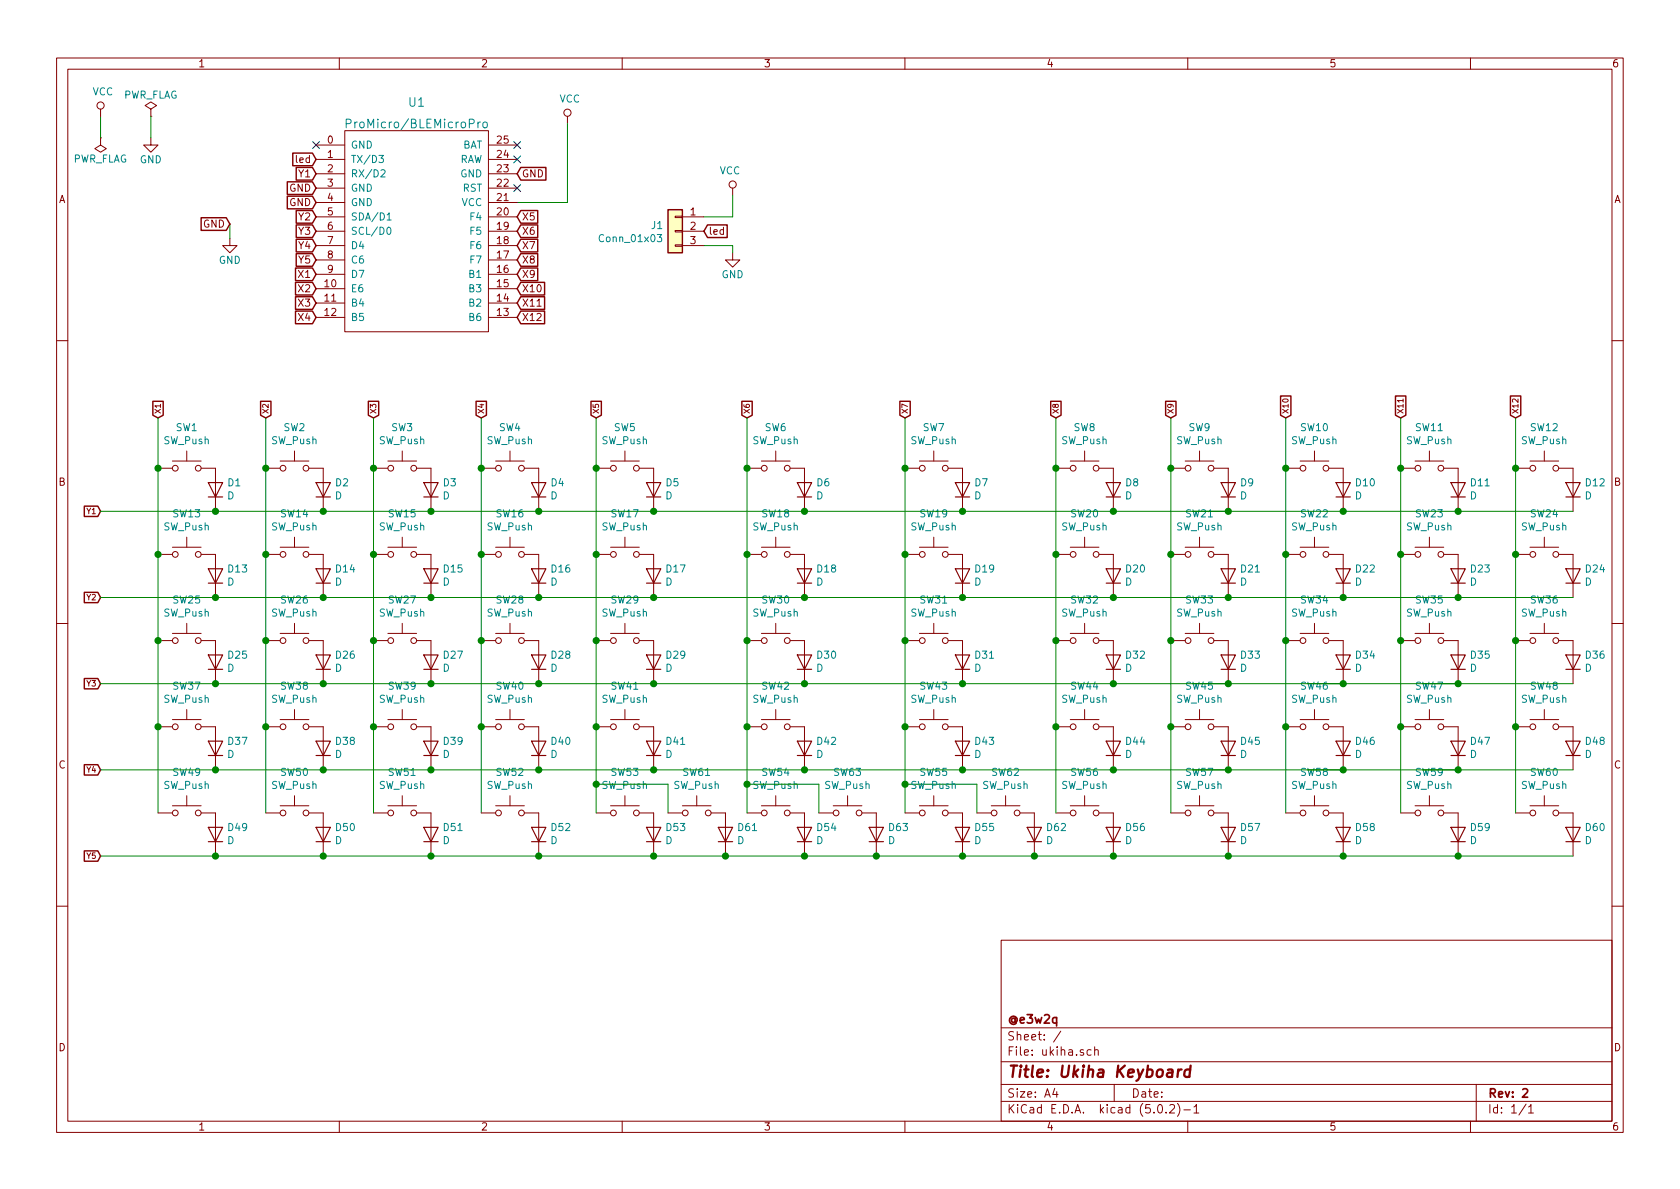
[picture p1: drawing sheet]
<svg xmlns="http://www.w3.org/2000/svg" width="297mm" height="210mm" viewBox="0 0 297 210" stroke-linecap="round" stroke-linejoin="round" font-family="sans-serif">
<g fill="none" stroke="#840000" stroke-width=".18">
<path d="M10 10.3h277v189.9h-277zM12 12.2h273v186.1h-273zM17.8 19.3v1.3M26.7 19.3l1-.6-1-.7-1 .7 1 .6v1.3M60 10.3v1.9M110 10.3v1.9M160 10.3v1.9M210 10.3v1.9M260 10.3v1.9M17.8 24.4v1.2l1 .7-1 .6-1-.6 1-.7M17.8 24.4h.1M26.7 24.4v1.2h1.2l-1.2 1.3-1.3-1.3h1.3"/>
<path d="M26.7 20.6h.1M55.9 38.3h5.1M55.9 25.6h5.1M55.9 28.2h5.1M55.9 30.7h5.1M55.9 35.8h5.1M55.9 33.3h5.1M61 23.1h25.4v35.6h-25.4zM86.4 38.3h5M86.4 25.6h5M86.4 28.2h5M86.4 30.7h5"/>
<path d="M86.4 35.8h5M86.4 33.3h5M100.3 20.6v1.2M119.4 38.2h1.2v.3h-1.2zM120.6 38.3h3.9M129.5 33.3v1.2M40.6 42.2v1.2h1.3l-1.3 1.3-1.2-1.3h1.2M55.9 40.9h5.1M55.9 43.4h5.1M55.9 51h5.1M55.9 53.6h5.1M55.9 56.1h5.1"/>
<path d="M55.9 48.5h5.1M55.9 46h5.1M86.4 40.9h5M86.4 43.4h5M86.4 51h5M86.4 53.6h5M86.4 56.1h5M86.4 48.5h5M86.4 46h5M94.9 54.1h.8M119.4 43.3h1.2v.3h-1.2zM119.4 40.8h1.2v.2h-1.2z"/>
<path d="M120.6 40.9h3.9M120.6 43.4h3.9M129.5 44.7v1.3h-1.2l1.2 1.2 1.3-1.2h-1.3M10 60.2h2M33 79.8v1.7M52.1 79.8v1.7M71.1 79.8v1.7M90.2 79.8v1.7M110.5 79.8v1.7M137.2 79.8v1.7M165.1 79.8v1.7M191.8 79.8v1.7"/>
<path d="M212.1 79.8v1.7M232.4 79.8v1.7M248.1 70.6v.5M252.7 79.8v1.7M273 79.8v1.7M285 60.2h2M27.9 82.8h2.6M27.9 98h2.6M30.5 81.5h5.1M30.5 96.8h5.1M33 95v1.8M35.6 82.8h2.5v7.6"/>
<path d="M35.6 98h2.5v7.7M47 82.8h2.5M47 98h2.5M49.5 81.5h5.1M49.5 96.8h5.1M52.1 95v1.8M54.6 82.8h2.5v7.6M54.6 98h2.5v7.7M66 82.8h2.6M66 98h2.6M68.6 81.5h5.1M68.6 96.8h5.1"/>
<path d="M71.1 95v1.8M73.7 82.8h2.5v7.6M73.7 98h2.5v7.7M85.1 82.8h2.5M85.1 98h2.5M87.6 81.5h5.1M87.6 96.8h5.1M90.2 95v1.8M92.7 82.8h2.5v7.6M92.7 98h2.5v7.7M105.4 82.8h2.5M105.4 98h2.5"/>
<path d="M107.9 81.5h5.1M107.9 96.8h5.1M110.5 95v1.8M113 82.8h2.6v7.6M113 98h2.6v7.7M132.1 82.8h2.5M132.1 98h2.5M134.6 81.5h5.1M134.6 96.8h5.1M137.2 95v1.8M139.7 82.8h2.5v7.6M139.7 98h2.5v7.7"/>
<path d="M160 82.8h2.6M160 98h2.6M162.6 81.5h5M162.6 96.8h5M165.1 95v1.8M167.6 82.8h2.6v7.6M167.6 98h2.6v7.7M186.7 82.8h2.5M186.7 98h2.5M189.2 81.5h5.1M189.2 96.8h5.1M191.8 95v1.8"/>
<path d="M194.3 82.8h2.5v7.6M194.3 98h2.5v7.7M207 82.8h2.5M207 98h2.5M209.5 81.5h5.1M209.5 96.8h5.1M212.1 95v1.8M214.6 82.8h2.6v7.6M214.6 98h2.6v7.7M227.3 82.8h2.6M227.3 98h2.6M229.9 81.5h5"/>
<path d="M229.9 96.8h5M232.4 95v1.8M234.9 82.8h2.6v7.6M234.9 98h2.6v7.7M247.6 82.8h2.6M247.6 98h2.6M250.2 81.5h5.1M250.2 96.8h5.1M252.7 95v1.8M255.3 82.8h2.5v7.6M255.3 98h2.5v7.7M268 82.8h2.5"/>
<path d="M268 98h2.5M270.5 81.5h5.1M270.5 96.8h5.1M273 95v1.8M275.6 82.8h2.5v7.6M275.6 98h2.5v7.7M10 110.3h2M27.9 113.3h2.6M30.5 112h5.1M33 110.2v1.8M35.6 113.3h2.5v7.6M47 113.3h2.5"/>
<path d="M49.5 112h5.1M52.1 110.2v1.8M54.6 113.3h2.5v7.6M66 113.3h2.6M68.6 112h5.1M71.1 110.2v1.8M73.7 113.3h2.5v7.6M85.1 113.3h2.5M87.6 112h5.1M90.2 110.2v1.8M92.7 113.3h2.5v7.6M105.4 113.3h2.5"/>
<path d="M107.9 112h5.1M110.5 110.2v1.8M113 113.3h2.6v7.6M132.1 113.3h2.5M134.6 112h5.1M137.2 110.2v1.8M139.7 113.3h2.5v7.6M160 113.3h2.6M162.6 112h5M165.1 110.2v1.8M167.6 113.3h2.6v7.6M186.7 113.3h2.5"/>
<path d="M189.2 112h5.1M191.8 110.2v1.8M194.3 113.3h2.5v7.6M207 113.3h2.5M209.5 112h5.1M212.1 110.2v1.8M214.6 113.3h2.6v7.6M227.3 113.3h2.6M229.9 112h5M232.4 110.2v1.8M234.9 113.3h2.6v7.6M247.6 113.3h2.6"/>
<path d="M250.2 112h5.1M252.7 110.2v1.8M255.3 113.3h2.5v7.6M268 113.3h2.5M270.5 112h5.1M273 110.2v1.8M275.6 113.3h2.5v7.6M285 110.3h2M27.9 128.5h2.6M30.5 127.2h5.1M33 125.5v1.7M35.6 128.5h2.5v7.6"/>
<path d="M47 128.5h2.5M49.5 127.2h5.1M52.1 125.5v1.7M54.6 128.5h2.5v7.6M66 128.5h2.6M68.6 127.2h5.1M71.1 125.5v1.7M73.7 128.5h2.5v7.6M85.1 128.5h2.5M87.6 127.2h5.1M90.2 125.5v1.7M92.7 128.5h2.5v7.6"/>
<path d="M105.4 128.5h2.5M107.9 127.2h5.1M110.5 125.5v1.7M113 128.5h2.6v7.6M132.1 128.5h2.5M134.6 127.2h5.1M137.2 125.5v1.7M139.7 128.5h2.5v7.6M160 128.5h2.6M162.6 127.2h5M165.1 125.5v1.7M167.6 128.5h2.6v7.6"/>
<path d="M186.7 128.5h2.5M189.2 127.2h5.1M191.8 125.5v1.7M194.3 128.5h2.5v7.6M207 128.5h2.5M209.5 127.2h5.1M212.1 125.5v1.7M214.6 128.5h2.6v7.6M227.3 128.5h2.6M229.9 127.2h5M232.4 125.5v1.7M234.9 128.5h2.6v7.6"/>
<path d="M247.6 128.5h2.6M250.2 127.2h5.1M252.7 125.5v1.7M255.3 128.5h2.5v7.6M268 128.5h2.5M270.5 127.2h5.1M273 125.5v1.7M275.6 128.5h2.5v7.6M27.9 143.8h2.6M30.5 142.5h5.1M33 140.7v1.8M35.6 143.8h2.5v7.6"/>
<path d="M47 143.8h2.5M49.5 142.5h5.1M52.1 140.7v1.8M54.6 143.8h2.5v7.6M66 143.8h2.6M68.6 142.5h5.1M71.1 140.7v1.8M73.7 143.8h2.5v7.6M85.1 143.8h2.5M87.6 142.5h5.1M90.2 140.7v1.8M92.7 143.8h2.5v7.6"/>
<path d="M105.4 143.8h2.5M107.9 142.5h5.1M110.5 140.7v1.8M113 143.8h2.6v7.6M118.1 143.8h2.5M120.6 142.5h5.1M123.2 140.7v1.8M125.7 143.8h2.6v7.6M132.1 143.8h2.5M134.6 142.5h5.1M137.2 140.7v1.8M139.7 143.8h2.5v7.6"/>
<path d="M144.8 143.8h2.5M147.3 142.5h5.1M149.9 140.7v1.8M152.4 143.8h2.5v7.6M160 143.8h2.6M162.6 142.5h5M165.1 140.7v1.8M167.6 143.8h2.6v7.6M172.7 143.8h2.6M175.3 142.5h5M177.8 140.7v1.8M180.3 143.8h2.6v7.6"/>
<path d="M186.7 143.8h2.5M189.2 142.5h5.1M191.8 140.7v1.8M194.3 143.8h2.5v7.6M207 143.8h2.5M209.5 142.5h5.1M212.1 140.7v1.8M214.6 143.8h2.6v7.6M227.3 143.8h2.6M229.9 142.5h5M232.4 140.7v1.8M234.9 143.8h2.6v7.6"/>
<path d="M247.6 143.8h2.6M250.2 142.5h5.1M252.7 140.7v1.8M255.3 143.8h2.5v7.6M268 143.8h2.5M270.5 142.5h5.1M273 140.7v1.8M275.6 143.8h2.5v7.6M10 160.2h2M177 166.3h108v32h-108zM285 160.2h2M60 198.3v1.9"/>
<path d="M110 198.3v1.9M160 198.3v1.9M177 194.8h108M177 191.8h108M177 187.8h108M177 181.8h108M186.5 192.5l-.4 1h1M186.8 193v1M187.6 182.3l-1.3 2M192.9 185.7l-.4-.1-.3 .3 .1 .6h.6M193.5 185.7l.3-.1 .3 .1 .1 .9M193.5 185.1v1.5"/>
<path d="M197 191.8v3M204.8 195.5l.4-.2a.94 .94 0 0 1 0 1.5 .79 .79 0 0 1-.4-1.3zM206.2 196.7v.1M206.8 195.5l.2-.2h.4l.2 .2 .1 .3-.1 .2-.8 .8h.9M208.2 195.1a1.71 1.71 0 0 1 0 2.3M209.3 196.3h1.2M210 198.3v1.9M211.1 195.8l.4-.5v1.5M211.1 196.8h.9M260 198.3v1.9M261 191.8v6.5M269.8 195.2l-1.2 2"/>
<path d="M270.3 195.8l.4-.5v1.5M270.3 196.8h.8"/>
<circle cx="17.8" cy="18.7" r=".63"/>
<circle cx="100.3" cy="19.9" r=".63"/>
<circle cx="129.5" cy="32.6" r=".63"/>
<circle cx="31" cy="98" r=".51"/>
<circle cx="31" cy="82.8" r=".51"/>
<circle cx="35.1" cy="82.8" r=".51"/>
<circle cx="35.1" cy="98" r=".51"/>
<circle cx="50" cy="98" r=".51"/>
<circle cx="50" cy="82.8" r=".51"/>
<circle cx="54.1" cy="98" r=".51"/>
<circle cx="54.1" cy="82.8" r=".51"/>
<circle cx="69.1" cy="82.8" r=".51"/>
<circle cx="69.1" cy="98" r=".51"/>
<circle cx="73.2" cy="82.8" r=".51"/>
<circle cx="73.2" cy="98" r=".51"/>
<circle cx="88.1" cy="98" r=".51"/>
<circle cx="88.1" cy="82.8" r=".51"/>
<circle cx="92.2" cy="82.8" r=".51"/>
<circle cx="92.2" cy="98" r=".51"/>
<circle cx="108.5" cy="82.8" r=".51"/>
<circle cx="108.5" cy="98" r=".51"/>
<circle cx="112.5" cy="82.8" r=".51"/>
<circle cx="112.5" cy="98" r=".51"/>
<circle cx="135.1" cy="82.8" r=".51"/>
<circle cx="135.1" cy="98" r=".51"/>
<circle cx="139.2" cy="82.8" r=".51"/>
<circle cx="139.2" cy="98" r=".51"/>
<circle cx="163.1" cy="82.8" r=".51"/>
<circle cx="163.1" cy="98" r=".51"/>
<circle cx="167.1" cy="82.8" r=".51"/>
<circle cx="167.1" cy="98" r=".51"/>
<circle cx="189.7" cy="82.8" r=".51"/>
<circle cx="189.7" cy="98" r=".51"/>
<circle cx="193.8" cy="98" r=".51"/>
<circle cx="193.8" cy="82.8" r=".51"/>
<circle cx="210.1" cy="82.8" r=".51"/>
<circle cx="210.1" cy="98" r=".51"/>
<circle cx="214.1" cy="98" r=".51"/>
<circle cx="214.1" cy="82.8" r=".51"/>
<circle cx="230.4" cy="98" r=".51"/>
<circle cx="230.4" cy="82.8" r=".51"/>
<circle cx="234.4" cy="82.8" r=".51"/>
<circle cx="234.4" cy="98" r=".51"/>
<circle cx="250.7" cy="82.8" r=".51"/>
<circle cx="250.7" cy="98" r=".51"/>
<circle cx="254.8" cy="98" r=".51"/>
<circle cx="254.8" cy="82.8" r=".51"/>
<circle cx="271" cy="82.8" r=".51"/>
<circle cx="271" cy="98" r=".51"/>
<circle cx="275.1" cy="98" r=".51"/>
<circle cx="275.1" cy="82.8" r=".51"/>
<circle cx="31" cy="113.3" r=".51"/>
<circle cx="35.1" cy="113.3" r=".51"/>
<circle cx="50" cy="113.3" r=".51"/>
<circle cx="54.1" cy="113.3" r=".51"/>
<circle cx="69.1" cy="113.3" r=".51"/>
<circle cx="73.2" cy="113.3" r=".51"/>
<circle cx="88.1" cy="113.3" r=".51"/>
<circle cx="92.2" cy="113.3" r=".51"/>
<circle cx="108.5" cy="113.3" r=".51"/>
<circle cx="112.5" cy="113.3" r=".51"/>
<circle cx="135.1" cy="113.3" r=".51"/>
<circle cx="139.2" cy="113.3" r=".51"/>
<circle cx="163.1" cy="113.3" r=".51"/>
<circle cx="167.1" cy="113.3" r=".51"/>
<circle cx="189.7" cy="113.3" r=".51"/>
<circle cx="193.8" cy="113.3" r=".51"/>
<circle cx="210.1" cy="113.3" r=".51"/>
<circle cx="214.1" cy="113.3" r=".51"/>
<circle cx="230.4" cy="113.3" r=".51"/>
<circle cx="234.4" cy="113.3" r=".51"/>
<circle cx="250.7" cy="113.3" r=".51"/>
<circle cx="254.8" cy="113.3" r=".51"/>
<circle cx="271" cy="113.3" r=".51"/>
<circle cx="275.1" cy="113.3" r=".51"/>
<circle cx="31" cy="128.5" r=".51"/>
<circle cx="35.1" cy="128.5" r=".51"/>
<circle cx="50" cy="128.5" r=".51"/>
<circle cx="54.1" cy="128.5" r=".51"/>
<circle cx="69.1" cy="128.5" r=".51"/>
<circle cx="73.2" cy="128.5" r=".51"/>
<circle cx="88.1" cy="128.5" r=".51"/>
<circle cx="92.2" cy="128.5" r=".51"/>
<circle cx="108.5" cy="128.5" r=".51"/>
<circle cx="112.5" cy="128.5" r=".51"/>
<circle cx="135.1" cy="128.5" r=".51"/>
<circle cx="139.2" cy="128.5" r=".51"/>
<circle cx="163.1" cy="128.5" r=".51"/>
<circle cx="167.1" cy="128.5" r=".51"/>
<circle cx="189.7" cy="128.5" r=".51"/>
<circle cx="193.8" cy="128.5" r=".51"/>
<circle cx="210.1" cy="128.5" r=".51"/>
<circle cx="214.1" cy="128.5" r=".51"/>
<circle cx="230.4" cy="128.5" r=".51"/>
<circle cx="234.4" cy="128.5" r=".51"/>
<circle cx="250.7" cy="128.5" r=".51"/>
<circle cx="254.8" cy="128.5" r=".51"/>
<circle cx="271" cy="128.5" r=".51"/>
<circle cx="275.1" cy="128.5" r=".51"/>
<circle cx="31" cy="143.8" r=".51"/>
<circle cx="35.1" cy="143.8" r=".51"/>
<circle cx="50" cy="143.8" r=".51"/>
<circle cx="54.1" cy="143.8" r=".51"/>
<circle cx="69.1" cy="143.8" r=".51"/>
<circle cx="73.2" cy="143.8" r=".51"/>
<circle cx="88.1" cy="143.8" r=".51"/>
<circle cx="92.2" cy="143.8" r=".51"/>
<circle cx="108.5" cy="143.8" r=".51"/>
<circle cx="112.5" cy="143.8" r=".51"/>
<circle cx="121.2" cy="143.8" r=".51"/>
<circle cx="125.2" cy="143.8" r=".51"/>
<circle cx="135.1" cy="143.8" r=".51"/>
<circle cx="139.2" cy="143.8" r=".51"/>
<circle cx="147.8" cy="143.8" r=".51"/>
<circle cx="151.9" cy="143.8" r=".51"/>
<circle cx="163.1" cy="143.8" r=".51"/>
<circle cx="167.1" cy="143.8" r=".51"/>
<circle cx="175.8" cy="143.8" r=".51"/>
<circle cx="179.8" cy="143.8" r=".51"/>
<circle cx="189.7" cy="143.8" r=".51"/>
<circle cx="193.8" cy="143.8" r=".51"/>
<circle cx="210.1" cy="143.8" r=".51"/>
<circle cx="214.1" cy="143.8" r=".51"/>
<circle cx="230.4" cy="143.8" r=".51"/>
<circle cx="234.4" cy="143.8" r=".51"/>
<circle cx="250.7" cy="143.8" r=".51"/>
<circle cx="254.8" cy="143.8" r=".51"/>
<circle cx="271" cy="143.8" r=".51"/>
<circle cx="275.1" cy="143.8" r=".51"/>
</g>
<path d="M269.2 192.7l.3-.2h.3l.3 .5-.9 1h.9" fill="none" stroke="#840000" stroke-width=".3"/>
<path d="M208.3 189.1l-.1 1.3M208.9 189.1a.5 .5 0 0 0-.6 .4M210.4 189.2a.68 .68 0 0 0-1 .3v.6l.1 .2 .2 .1 .6-.1M210.5 188.4l-.2 2" fill="none" stroke="#840000" stroke-width=".41"/>
<g fill="none" stroke="#840000" stroke-width=".25">
<path d="M35.6 38.5h4.4l.6 1.1-.6 1.1h-4.4zM50.8 32.2h4.4l.7 1.1-.7 1.1h-4.4zM50.8 34.7h4.4l.7 1.1-.7 1.1h-4.4zM51.8 27.1h3.4l.7 1.1-.7 1.1h-3.4zM52.4 29.6h2.8l.7 1.1-.7 1.1h-2.8zM52.4 37.2h2.8l.7 1.1-.7 1.2h-2.8zM52.4 39.8h2.8l.7 1.1-.7 1.1h-2.8zM92.1 29.6h4.4v2.2h-4.4l-.7-1.1zM92.1 37.2h3v2.3h-3l-.7-1.2zM92.1 39.8h3v2.2h-3l-.7-1.1zM118.1 37.1h2.5v7.6h-2.5zM125.1 39.8h3.5v2.2h-3.5l-.6-1.1z"/>
<path d="M52.2 47.4h3l.7 1.1-.7 1.1h-3zM52.2 52.5h3l.7 1.1-.7 1.1h-3zM52.2 55h3l.7 1.1-.7 1.1h-3zM52.2 49.9h3l.7 1.1-.7 1.2h-3zM52.4 44.9h2.8l.7 1.1-.7 1.1h-2.8zM52.4 42.3h2.8l.7 1.1-.7 1.1h-2.8zM92.1 42.3h3v2.2h-3l-.7-1.1zM92.1 44.9h3v2.2h-3l-.7-1.1zM92.1 47.4h3v2.2h-3l-.7-1.1zM92.1 49.9h4.2v2.3h-4.2l-.7-1.2zM92.1 55h4.2v2.2h-4.2l-.7-1.1zM92.1 52.5h4.2v2.2h-4.2l-.7-1.1z"/>
<path d="M27 71h1.9v2.4l-1 .5-.9-.5zM46.1 71h1.8v2.4l-.9 .5-.9-.5zM65.1 71h1.9v2.4l-1 .5-.9-.5zM84.2 71h1.8v2.4l-.9 .5-.9-.5zM104.5 71h1.8v2.4l-.9 .5-.9-.5zM131.2 71h1.8v2.4l-.9 .5-.9-.5zM159.1 71h1.8v2.4l-.9 .5-.9-.5zM185.8 71h1.8v2.4l-.9 .5-.9-.5zM206.1 71h1.8v2.4l-.9 .5-.9-.5zM226.4 70h1.8v3.4l-.9 .5-.9-.5zM246.7 70h1.9v3.4l-1 .5-.9-.5zM267.1 70h1.8v3.4l-.9 .5-.9-.5z"/>
<path d="M14.9 89.5h2.4l.5 .9-.5 .9h-2.4zM14.9 104.7h2.4l.5 1-.5 .9h-2.4zM14.9 120h2.4l.5 .9-.5 .9h-2.4zM14.9 135.2h2.4l.5 .9-.5 1h-2.4zM14.9 150.5h2.4l.5 .9-.5 .9h-2.4z"/>
</g>
<g fill="none" stroke="#008400" stroke-width=".18">
<path d="M17.8 20.6v3.8M26.7 20.6v3.8M40.6 39.6v2.6M100.3 21.8v14h-8.9M129.5 34.5v3.8h-5M124.5 43.4h5v1.3M27.9 73.9v69.9M47 73.9v69.9M66 73.9v69.9M85.1 73.9v69.9M105.4 73.9v69.9M132.1 73.9v69.9"/>
<path d="M160 73.9v69.9M186.7 73.9v69.9M207 73.9v69.9M227.3 73.9v69.9M247.6 73.9v69.9M268 73.9v69.9M17.8 90.4h260.3M17.8 105.7h260.3M17.8 136.1h260.3M17.8 120.9h260.3M105.4 138.7h12.7v5.1M132.1 138.7h12.7v5.1"/>
<path d="M160 138.7h12.7v5.1M17.8 151.4h260.3"/>
</g>
<path d="M55.3 25l1.2 1.3M56.5 25l-1.2 1.3M90.8 25l1.2 1.3M90.8 27.6l1.2 1.2M90.8 32.7l1.2 1.2M92 25l-1.2 1.3M92 27.6l-1.2 1.2M92 32.7l-1.2 1.2" fill="none" stroke="#000084" stroke-width=".18"/>
<path d="M118.1 37.1h2.5v7.6h-2.5z" fill="#ffffc2" stroke="#ffffc2" stroke-width=".18"/>
<path d="M61.2 21.9l.7-.1 .2-.2-.1-.4-.2-.1h-.6v1.5M67 27.5h.8l-.4 .5 .3 .1 .1 .4-.3 .2-.5-.1M67.4 30.1l.4-.1 .3 .4-.8 .9h.8M68.5 38l.3-.4v1.3M68.5 38.9h.7M84.5 21.6v1M84.9 21.6l-.3 .1-.1 .2M85.4 21.7l.2-.1 .5 .1 .1 .6-.2 .2-.4 .1-.2-.2zM68.5 40.3l.2-.1a.67 .67 0 0 1 .4 .6 .67 .67 0 0 1-.4 .6l-.2-.1-.1-.3zM116.2 41.5h.8l-.4 .5 .3 .1v.6h-.5l-.2-.1" fill="none" stroke="#008484" stroke-width=".18"/>
<g fill="#008400" stroke="#008400" stroke-width=".25">
<circle cx="160" cy="138.7" r=".51"/>
<circle cx="27.9" cy="82.8" r=".51"/>
<circle cx="27.9" cy="113.3" r=".51"/>
<circle cx="27.9" cy="98" r=".51"/>
<circle cx="27.9" cy="128.5" r=".51"/>
<circle cx="47" cy="82.8" r=".51"/>
<circle cx="47" cy="98" r=".51"/>
<circle cx="47" cy="113.3" r=".51"/>
<circle cx="47" cy="128.5" r=".51"/>
<circle cx="66" cy="82.8" r=".51"/>
<circle cx="66" cy="98" r=".51"/>
<circle cx="66" cy="113.3" r=".51"/>
<circle cx="66" cy="128.5" r=".51"/>
<circle cx="85.1" cy="82.8" r=".51"/>
<circle cx="85.1" cy="98" r=".51"/>
<circle cx="85.1" cy="113.3" r=".51"/>
<circle cx="85.1" cy="128.5" r=".51"/>
<circle cx="105.4" cy="128.5" r=".51"/>
<circle cx="105.4" cy="113.3" r=".51"/>
<circle cx="105.4" cy="98" r=".51"/>
<circle cx="105.4" cy="82.8" r=".51"/>
<circle cx="132.1" cy="82.8" r=".51"/>
<circle cx="132.1" cy="98" r=".51"/>
<circle cx="132.1" cy="113.3" r=".51"/>
<circle cx="132.1" cy="128.5" r=".51"/>
<circle cx="160" cy="82.8" r=".51"/>
<circle cx="160" cy="98" r=".51"/>
<circle cx="160" cy="113.3" r=".51"/>
<circle cx="160" cy="128.5" r=".51"/>
<circle cx="186.7" cy="82.8" r=".51"/>
<circle cx="186.7" cy="98" r=".51"/>
<circle cx="186.7" cy="113.3" r=".51"/>
<circle cx="186.7" cy="128.5" r=".51"/>
<circle cx="207" cy="82.8" r=".51"/>
<circle cx="207" cy="98" r=".51"/>
<circle cx="207" cy="113.3" r=".51"/>
<circle cx="207" cy="128.5" r=".51"/>
<circle cx="227.3" cy="82.8" r=".51"/>
<circle cx="227.3" cy="98" r=".51"/>
<circle cx="227.3" cy="113.3" r=".51"/>
<circle cx="227.3" cy="128.5" r=".51"/>
<circle cx="247.7" cy="82.8" r=".51"/>
<circle cx="247.7" cy="98" r=".51"/>
<circle cx="247.7" cy="113.3" r=".51"/>
<circle cx="247.7" cy="128.5" r=".51"/>
<circle cx="268" cy="82.8" r=".51"/>
<circle cx="268" cy="98" r=".51"/>
<circle cx="268" cy="113.3" r=".51"/>
<circle cx="268" cy="128.5" r=".51"/>
<circle cx="38.1" cy="90.4" r=".51"/>
<circle cx="38.1" cy="105.7" r=".51"/>
<circle cx="38.1" cy="136.1" r=".51"/>
<circle cx="38.1" cy="151.4" r=".51"/>
<circle cx="142.2" cy="90.4" r=".51"/>
<circle cx="142.2" cy="105.7" r=".51"/>
<circle cx="142.2" cy="120.9" r=".51"/>
<circle cx="142.2" cy="136.1" r=".51"/>
<circle cx="142.2" cy="151.4" r=".51"/>
<circle cx="170.2" cy="151.4" r=".51"/>
<circle cx="217.2" cy="90.4" r=".51"/>
<circle cx="217.2" cy="105.7" r=".51"/>
<circle cx="217.2" cy="120.9" r=".51"/>
<circle cx="217.2" cy="136.1" r=".51"/>
<circle cx="237.5" cy="105.7" r=".51"/>
<circle cx="237.5" cy="120.9" r=".51"/>
<circle cx="237.5" cy="136.1" r=".51"/>
<circle cx="257.8" cy="105.7" r=".51"/>
<circle cx="257.8" cy="120.9" r=".51"/>
<circle cx="257.8" cy="136.1" r=".51"/>
<circle cx="105.4" cy="138.7" r=".51"/>
<circle cx="128.3" cy="151.4" r=".51"/>
<circle cx="182.9" cy="151.4" r=".51"/>
<circle cx="154.9" cy="151.4" r=".51"/>
<circle cx="132.1" cy="138.7" r=".51"/>
<circle cx="257.8" cy="151.4" r=".51"/>
<circle cx="196.9" cy="151.4" r=".51"/>
<circle cx="217.2" cy="151.4" r=".51"/>
<circle cx="237.5" cy="151.4" r=".51"/>
<circle cx="237.5" cy="90.4" r=".51"/>
<circle cx="257.8" cy="90.4" r=".51"/>
<circle cx="170.2" cy="90.4" r=".51"/>
<circle cx="196.9" cy="90.4" r=".51"/>
<circle cx="170.2" cy="105.7" r=".51"/>
<circle cx="196.9" cy="105.7" r=".51"/>
<circle cx="170.2" cy="120.9" r=".51"/>
<circle cx="196.9" cy="120.9" r=".51"/>
<circle cx="170.2" cy="136.1" r=".51"/>
<circle cx="196.9" cy="136.1" r=".51"/>
<circle cx="115.6" cy="90.4" r=".51"/>
<circle cx="57.2" cy="90.4" r=".51"/>
<circle cx="76.2" cy="90.4" r=".51"/>
<circle cx="95.3" cy="90.4" r=".51"/>
<circle cx="115.6" cy="105.7" r=".51"/>
<circle cx="57.2" cy="105.7" r=".51"/>
<circle cx="76.2" cy="105.7" r=".51"/>
<circle cx="95.3" cy="105.7" r=".51"/>
<circle cx="38.1" cy="120.9" r=".51"/>
<circle cx="115.6" cy="120.9" r=".51"/>
<circle cx="57.2" cy="120.9" r=".51"/>
<circle cx="76.2" cy="120.9" r=".51"/>
<circle cx="95.3" cy="120.9" r=".51"/>
<circle cx="115.6" cy="136.1" r=".51"/>
<circle cx="57.2" cy="136.1" r=".51"/>
<circle cx="76.2" cy="136.1" r=".51"/>
<circle cx="95.3" cy="136.1" r=".51"/>
<circle cx="115.6" cy="151.4" r=".51"/>
<circle cx="57.2" cy="151.4" r=".51"/>
<circle cx="76.2" cy="151.4" r=".51"/>
<circle cx="95.3" cy="151.4" r=".51"/>
</g>
<g fill="none" stroke="#840000" stroke-width=".2">
<path d="M36.8 85.3h2.6l-1.3 2.6zM36.8 87.9h2.6M55.9 85.3h2.5l-1.3 2.6zM55.9 87.9h2.5M74.9 85.3h2.6l-1.3 2.6zM74.9 87.9h2.6M94 85.3h2.5l-1.3 2.6zM94 87.9h2.5M114.3 85.3h2.5l-1.2 2.6zM114.3 87.9h2.5M141 85.3h2.5l-1.3 2.6zM141 87.9h2.5"/>
<path d="M168.9 85.3h2.5l-1.2 2.6zM168.9 87.9h2.5M195.6 85.3h2.5l-1.3 2.6zM195.6 87.9h2.5M215.9 85.3h2.5l-1.2 2.6zM215.9 87.9h2.5M236.2 85.3h2.6l-1.3 2.6zM236.2 87.9h2.6M256.5 85.3h2.6l-1.3 2.6zM256.5 87.9h2.6M276.9 85.3h2.5l-1.3 2.6zM276.9 87.9h2.5"/>
<path d="M36.8 100.6h2.6l-1.3 2.5zM36.8 115.8h2.6l-1.3 2.6zM36.8 103.1h2.6M36.8 118.4h2.6M55.9 100.6h2.5l-1.3 2.5zM55.9 115.8h2.5l-1.3 2.6zM55.9 103.1h2.5M55.9 118.4h2.5M74.9 100.6h2.6l-1.3 2.5zM74.9 115.8h2.6l-1.3 2.6zM74.9 103.1h2.6M74.9 118.4h2.6"/>
<path d="M94 100.6h2.5l-1.3 2.5zM94 115.8h2.5l-1.3 2.6zM94 103.1h2.5M94 118.4h2.5M114.3 100.6h2.5l-1.2 2.5zM114.3 115.8h2.5l-1.2 2.6zM114.3 103.1h2.5M114.3 118.4h2.5M141 100.6h2.5l-1.3 2.5zM141 115.8h2.5l-1.3 2.6zM141 103.1h2.5M141 118.4h2.5"/>
<path d="M168.9 100.6h2.5l-1.2 2.5zM168.9 115.8h2.5l-1.2 2.6zM168.9 103.1h2.5M168.9 118.4h2.5M195.6 100.6h2.5l-1.3 2.5zM195.6 115.8h2.5l-1.3 2.6zM195.6 103.1h2.5M195.6 118.4h2.5M215.9 100.6h2.5l-1.2 2.5zM215.9 115.8h2.5l-1.2 2.6zM215.9 103.1h2.5M215.9 118.4h2.5"/>
<path d="M236.2 100.6h2.6l-1.3 2.5zM236.2 115.8h2.6l-1.3 2.6zM236.2 103.1h2.6M236.2 118.4h2.6M256.5 100.6h2.6l-1.3 2.5zM256.5 115.8h2.6l-1.3 2.6zM256.5 103.1h2.6M256.5 118.4h2.6M276.9 100.6h2.5l-1.3 2.5zM276.9 115.8h2.5l-1.3 2.6zM276.9 103.1h2.5M276.9 118.4h2.5"/>
<path d="M36.8 131.1h2.6l-1.3 2.5zM36.8 133.6h2.6M55.9 131.1h2.5l-1.3 2.5zM55.9 133.6h2.5M74.9 131.1h2.6l-1.3 2.5zM74.9 133.6h2.6M94 131.1h2.5l-1.3 2.5zM94 133.6h2.5M114.3 131.1h2.5l-1.2 2.5zM114.3 133.6h2.5M141 131.1h2.5l-1.3 2.5zM141 133.6h2.5"/>
<path d="M168.9 131.1h2.5l-1.2 2.5zM168.9 133.6h2.5M195.6 131.1h2.5l-1.3 2.5zM195.6 133.6h2.5M215.9 131.1h2.5l-1.2 2.5zM215.9 133.6h2.5M236.2 131.1h2.6l-1.3 2.5zM236.2 133.6h2.6M256.5 131.1h2.6l-1.3 2.5zM256.5 133.6h2.6M276.9 131.1h2.5l-1.3 2.5zM276.9 133.6h2.5"/>
<path d="M36.8 146.3h2.6l-1.3 2.5zM36.8 148.8h2.6M55.9 146.3h2.5l-1.3 2.5zM55.9 148.8h2.5M74.9 146.3h2.6l-1.3 2.5zM74.9 148.8h2.6M94 146.3h2.5l-1.3 2.5zM94 148.8h2.5M114.3 146.3h2.5l-1.2 2.5zM114.3 148.8h2.5M127 146.3h2.5l-1.2 2.5zM127 148.8h2.5"/>
<path d="M141 146.3h2.5l-1.3 2.5zM141 148.8h2.5M153.7 146.3h2.5l-1.3 2.5zM153.7 148.8h2.5M168.9 146.3h2.5l-1.2 2.5zM168.9 148.8h2.5M181.6 146.3h2.5l-1.2 2.5zM181.6 148.8h2.5M195.6 146.3h2.5l-1.3 2.5zM195.6 148.8h2.5M215.9 146.3h2.5l-1.2 2.5zM215.9 148.8h2.5"/>
<path d="M236.2 146.3h2.6l-1.3 2.5zM236.2 148.8h2.6M256.5 146.3h2.6l-1.3 2.5zM256.5 148.8h2.6M276.9 146.3h2.5l-1.3 2.5zM276.9 148.8h2.5"/>
</g>
<text font-size="2.8" fill="#840000" x="178" y="190.5">Title: Ukiha Keyboard</text>
<g font-size="2.1" fill="#008484">
<text x="62.1" y="22.7">ProMicro/BLEMicroPro</text>
<text x="72.3" y="18.9">U1</text>
</g>
<g font-size="2.1" fill="#840000">
<text x="178" y="184">Sheet: /</text>
<text x="178" y="181">@e3w2q</text>
<text x="178" y="186.7">File: ukiha.sch</text>
<text x="178" y="196.9">KiCad E.D.A. kicad (5.0.2)-1</text>
<text x="178" y="194.1">Size: A4</text>
<text x="200" y="194.1">Date:</text>
<text x="263" y="194.1">Rev: 2</text>
<text x="263" y="196.9">Id: 1/1</text>
</g>
<g font-size="1.8" fill="#840000">
<text x="35" y="11.9">1</text>
<text x="85" y="11.9">2</text>
<text x="135" y="11.9">3</text>
<text x="185" y="11.9">4</text>
<text x="235" y="11.9">5</text>
<text x="285" y="11.9">6</text>
<text x="52.5" y="28.8">led</text>
<text x="57.9" y="25.4">0</text>
<text x="57.9" y="27.9">1</text>
<text x="87.9" y="27.9">24</text>
<text x="87.9" y="25.4">25</text>
<text x="10.4" y="35.9">A</text>
<text x="51.2" y="33.9">GND</text>
<text x="52.9" y="31.4">Y1</text>
<text x="57.9" y="30.5">2</text>
<text x="57.9" y="33">3</text>
<text x="57.9" y="35.6">4</text>
<text x="87.9" y="35.6">21</text>
<text x="87.9" y="33">22</text>
<text x="87.9" y="30.5">23</text>
<text x="92.2" y="31.4">GND</text>
<text x="285.4" y="35.9">A</text>
<text x="35.9" y="40.3">GND</text>
<text x="51.2" y="36.4">GND</text>
<text x="52.9" y="39">Y2</text>
<text x="52.9" y="41.5">Y3</text>
<text x="57.9" y="38.1">5</text>
<text x="57.9" y="40.6">6</text>
<text x="87.9" y="40.6">19</text>
<text x="87.9" y="38.1">20</text>
<text x="92.2" y="39">X5</text>
<text x="92.2" y="41.5">X6</text>
<text x="122.1" y="38.1">1</text>
<text x="122.1" y="40.6">2</text>
<text x="125.2" y="41.5">led</text>
<text x="52.9" y="46.6">Y5</text>
<text x="52.9" y="44.1">Y4</text>
<text x="57.9" y="43.2">7</text>
<text x="57.9" y="45.7">8</text>
<text x="87.9" y="45.7">17</text>
<text x="87.9" y="43.2">18</text>
<text x="92.2" y="44.1">X7</text>
<text x="92.2" y="46.6">X8</text>
<text x="122.1" y="43.2">3</text>
<text x="52.9" y="49.1">X1</text>
<text x="52.9" y="51.7">X2</text>
<text x="57.5" y="50.8">10</text>
<text x="57.5" y="53.3">11</text>
<text x="57.9" y="48.3">9</text>
<text x="87.9" y="53.3">14</text>
<text x="87.9" y="50.8">15</text>
<text x="87.9" y="48.3">16</text>
<text x="92.2" y="49.1">X9</text>
<text x="92.2" y="51.7">X10</text>
<text x="52.9" y="54.2">X3</text>
<text x="52.9" y="56.8">X4</text>
<text x="57.5" y="55.9">12</text>
<text x="87.9" y="55.9">13</text>
<text x="92.2" y="56.8">X12</text>
<text x="92.2" y="54.2">X11</text>
<text x="10.4" y="85.9">B</text>
<text x="285.4" y="85.9">B</text>
<text x="10.4" y="135.9">C</text>
<text x="285.4" y="135.9">C</text>
<text x="10.4" y="185.9">D</text>
<text x="285.4" y="185.9">D</text>
<text x="35" y="199.9">1</text>
<text x="85" y="199.9">2</text>
<text x="135" y="199.9">3</text>
<text x="185" y="199.9">4</text>
<text x="235" y="199.9">5</text>
<text x="285" y="199.9">6</text>
</g>
<g font-size="1.8" fill="#008484">
<text x="16.4" y="16.9">VCC</text>
<text x="21.7" y="17.4">PWR_FLAG</text>
<text x="98.9" y="18.1">VCC</text>
<text x="12.8" y="28.7">PWR_FLAG</text>
<text x="24.7" y="28.9">GND</text>
<text x="62" y="26.3">GND</text>
<text x="62" y="28.8">TX/D3</text>
<text x="81.1" y="28.8">RAW</text>
<text x="81.7" y="26.3">BAT</text>
<text x="62" y="31.4">RX/D2</text>
<text x="62" y="33.9">GND</text>
<text x="81.4" y="31.4">GND</text>
<text x="81.8" y="33.9">RST</text>
<text x="127.2" y="30.8">VCC</text>
<text x="62" y="36.4">GND</text>
<text x="62" y="39">SDA/D1</text>
<text x="62" y="41.5">SCL/D0</text>
<text x="81.6" y="36.4">VCC</text>
<text x="83.3" y="41.5">F5</text>
<text x="83.3" y="39">F4</text>
<text x="115.2" y="40.5">J1</text>
<text x="38.7" y="46.7">GND</text>
<text x="62" y="44.1">D4</text>
<text x="62" y="46.6">C6</text>
<text x="83.3" y="46.6">F7</text>
<text x="83.3" y="44.1">F6</text>
<text x="106.3" y="42.8">Conn_01x03</text>
<text x="62" y="51.7">E6</text>
<text x="62" y="49.1">D7</text>
<text x="83.1" y="51.7">B3</text>
<text x="83.1" y="49.1">B1</text>
<text x="127.6" y="49.2">GND</text>
<text x="62" y="54.2">B4</text>
<text x="62" y="56.8">B5</text>
<text x="83.1" y="56.8">B6</text>
<text x="83.1" y="54.2">B2</text>
<text x="31.1" y="76.2">SW1</text>
<text x="50.2" y="76.2">SW2</text>
<text x="69.2" y="76.2">SW3</text>
<text x="88.3" y="76.2">SW4</text>
<text x="108.6" y="76.2">SW5</text>
<text x="135.3" y="76.2">SW6</text>
<text x="163.2" y="76.2">SW7</text>
<text x="189.9" y="76.2">SW8</text>
<text x="210.2" y="76.2">SW9</text>
<text x="230" y="76.2">SW10</text>
<text x="250.3" y="76.2">SW11</text>
<text x="270.6" y="76.2">SW12</text>
<text x="29" y="78.6">SW_Push</text>
<text x="48" y="78.6">SW_Push</text>
<text x="67.1" y="78.6">SW_Push</text>
<text x="86.1" y="78.6">SW_Push</text>
<text x="106.4" y="78.6">SW_Push</text>
<text x="133.1" y="78.6">SW_Push</text>
<text x="161" y="78.6">SW_Push</text>
<text x="187.7" y="78.6">SW_Push</text>
<text x="208" y="78.6">SW_Push</text>
<text x="228.3" y="78.6">SW_Push</text>
<text x="248.7" y="78.6">SW_Push</text>
<text x="269" y="78.6">SW_Push</text>
<text x="40.2" y="88.3">D</text>
<text x="40.3" y="86">D1</text>
<text x="59.2" y="88.3">D</text>
<text x="59.4" y="86">D2</text>
<text x="78.3" y="88.3">D</text>
<text x="78.4" y="86">D3</text>
<text x="97.3" y="88.3">D</text>
<text x="97.5" y="86">D4</text>
<text x="117.7" y="88.3">D</text>
<text x="117.8" y="86">D5</text>
<text x="144.3" y="88.3">D</text>
<text x="144.4" y="86">D6</text>
<text x="172.3" y="88.3">D</text>
<text x="172.4" y="86">D7</text>
<text x="198.9" y="88.3">D</text>
<text x="199.1" y="86">D8</text>
<text x="219.3" y="88.3">D</text>
<text x="219.4" y="86">D9</text>
<text x="239.6" y="88.3">D</text>
<text x="239.8" y="86">D10</text>
<text x="259.9" y="88.3">D</text>
<text x="260.1" y="86">D11</text>
<text x="280.2" y="88.3">D</text>
<text x="280.4" y="86">D12</text>
<text x="29" y="93.8">SW_Push</text>
<text x="30.6" y="91.5">SW13</text>
<text x="48" y="93.8">SW_Push</text>
<text x="49.7" y="91.5">SW14</text>
<text x="67.1" y="93.8">SW_Push</text>
<text x="68.7" y="91.5">SW15</text>
<text x="86.1" y="93.8">SW_Push</text>
<text x="87.8" y="91.5">SW16</text>
<text x="106.4" y="93.8">SW_Push</text>
<text x="108.1" y="91.5">SW17</text>
<text x="133.1" y="93.8">SW_Push</text>
<text x="134.7" y="91.5">SW18</text>
<text x="161" y="93.8">SW_Push</text>
<text x="162.7" y="91.5">SW19</text>
<text x="187.7" y="93.8">SW_Push</text>
<text x="189.4" y="91.5">SW20</text>
<text x="208" y="93.8">SW_Push</text>
<text x="209.7" y="91.5">SW21</text>
<text x="228.3" y="93.8">SW_Push</text>
<text x="230" y="91.5">SW22</text>
<text x="248.7" y="93.8">SW_Push</text>
<text x="250.3" y="91.5">SW23</text>
<text x="269" y="93.8">SW_Push</text>
<text x="270.6" y="91.5">SW24</text>
<text x="40.4" y="101.2">D13</text>
<text x="59.4" y="101.2">D14</text>
<text x="78.5" y="101.2">D15</text>
<text x="97.5" y="101.2">D16</text>
<text x="117.9" y="101.2">D17</text>
<text x="144.5" y="101.2">D18</text>
<text x="172.5" y="101.2">D19</text>
<text x="199.1" y="101.2">D20</text>
<text x="219.5" y="101.2">D21</text>
<text x="239.8" y="101.2">D22</text>
<text x="260.1" y="101.2">D23</text>
<text x="280.4" y="101.2">D24</text>
<text x="30.6" y="106.7">SW25</text>
<text x="40.2" y="103.6">D</text>
<text x="49.7" y="106.7">SW26</text>
<text x="59.2" y="103.6">D</text>
<text x="68.7" y="106.7">SW27</text>
<text x="78.3" y="103.6">D</text>
<text x="87.8" y="106.7">SW28</text>
<text x="97.3" y="103.6">D</text>
<text x="108.1" y="106.7">SW29</text>
<text x="117.7" y="103.6">D</text>
<text x="134.7" y="106.7">SW30</text>
<text x="144.3" y="103.6">D</text>
<text x="162.7" y="106.7">SW31</text>
<text x="172.3" y="103.6">D</text>
<text x="189.4" y="106.7">SW32</text>
<text x="198.9" y="103.6">D</text>
<text x="209.7" y="106.7">SW33</text>
<text x="219.3" y="103.6">D</text>
<text x="230" y="106.7">SW34</text>
<text x="239.6" y="103.6">D</text>
<text x="250.3" y="106.7">SW35</text>
<text x="259.9" y="103.6">D</text>
<text x="270.6" y="106.7">SW36</text>
<text x="280.2" y="103.6">D</text>
<text x="29" y="109">SW_Push</text>
<text x="48" y="109">SW_Push</text>
<text x="67.1" y="109">SW_Push</text>
<text x="86.1" y="109">SW_Push</text>
<text x="106.4" y="109">SW_Push</text>
<text x="133.1" y="109">SW_Push</text>
<text x="161" y="109">SW_Push</text>
<text x="187.7" y="109">SW_Push</text>
<text x="208" y="109">SW_Push</text>
<text x="228.3" y="109">SW_Push</text>
<text x="248.7" y="109">SW_Push</text>
<text x="269" y="109">SW_Push</text>
<text x="40.2" y="118.8">D</text>
<text x="40.4" y="116.5">D25</text>
<text x="59.2" y="118.8">D</text>
<text x="59.4" y="116.5">D26</text>
<text x="78.3" y="118.8">D</text>
<text x="78.5" y="116.5">D27</text>
<text x="97.3" y="118.8">D</text>
<text x="97.5" y="116.5">D28</text>
<text x="117.7" y="118.8">D</text>
<text x="117.9" y="116.5">D29</text>
<text x="144.3" y="118.8">D</text>
<text x="144.5" y="116.5">D30</text>
<text x="172.3" y="118.8">D</text>
<text x="172.5" y="116.5">D31</text>
<text x="198.9" y="118.8">D</text>
<text x="199.1" y="116.5">D32</text>
<text x="219.3" y="118.8">D</text>
<text x="219.5" y="116.5">D33</text>
<text x="239.6" y="118.8">D</text>
<text x="239.8" y="116.5">D34</text>
<text x="259.9" y="118.8">D</text>
<text x="260.1" y="116.5">D35</text>
<text x="280.2" y="118.8">D</text>
<text x="280.4" y="116.5">D36</text>
<text x="29" y="124.3">SW_Push</text>
<text x="30.6" y="122">SW37</text>
<text x="48" y="124.3">SW_Push</text>
<text x="49.7" y="122">SW38</text>
<text x="67.1" y="124.3">SW_Push</text>
<text x="68.7" y="122">SW39</text>
<text x="86.1" y="124.3">SW_Push</text>
<text x="87.8" y="122">SW40</text>
<text x="106.4" y="124.3">SW_Push</text>
<text x="108.1" y="122">SW41</text>
<text x="133.1" y="124.3">SW_Push</text>
<text x="134.7" y="122">SW42</text>
<text x="161" y="124.3">SW_Push</text>
<text x="162.7" y="122">SW43</text>
<text x="187.7" y="124.3">SW_Push</text>
<text x="189.4" y="122">SW44</text>
<text x="208" y="124.3">SW_Push</text>
<text x="209.7" y="122">SW45</text>
<text x="228.3" y="124.3">SW_Push</text>
<text x="230" y="122">SW46</text>
<text x="248.7" y="124.3">SW_Push</text>
<text x="250.3" y="122">SW47</text>
<text x="269" y="124.3">SW_Push</text>
<text x="270.6" y="122">SW48</text>
<text x="40.4" y="131.7">D37</text>
<text x="59.4" y="131.7">D38</text>
<text x="78.5" y="131.7">D39</text>
<text x="97.5" y="131.7">D40</text>
<text x="117.9" y="131.7">D41</text>
<text x="144.5" y="131.7">D42</text>
<text x="172.5" y="131.7">D43</text>
<text x="199.1" y="131.7">D44</text>
<text x="219.5" y="131.7">D45</text>
<text x="239.8" y="131.7">D46</text>
<text x="260.1" y="131.7">D47</text>
<text x="280.4" y="131.7">D48</text>
<text x="30.6" y="137.2">SW49</text>
<text x="40.2" y="134">D</text>
<text x="49.7" y="137.2">SW50</text>
<text x="59.2" y="134">D</text>
<text x="68.7" y="137.2">SW51</text>
<text x="78.3" y="134">D</text>
<text x="87.8" y="137.2">SW52</text>
<text x="97.3" y="134">D</text>
<text x="108.1" y="137.2">SW53</text>
<text x="117.7" y="134">D</text>
<text x="120.8" y="137.2">SW61</text>
<text x="134.7" y="137.2">SW54</text>
<text x="144.3" y="134">D</text>
<text x="147.4" y="137.2">SW63</text>
<text x="162.7" y="137.2">SW55</text>
<text x="172.3" y="134">D</text>
<text x="175.4" y="137.2">SW62</text>
<text x="189.4" y="137.2">SW56</text>
<text x="198.9" y="134">D</text>
<text x="209.7" y="137.2">SW57</text>
<text x="219.3" y="134">D</text>
<text x="230" y="137.2">SW58</text>
<text x="239.6" y="134">D</text>
<text x="250.3" y="137.2">SW59</text>
<text x="259.9" y="134">D</text>
<text x="270.6" y="137.2">SW60</text>
<text x="280.2" y="134">D</text>
<text x="29" y="139.5">SW_Push</text>
<text x="48" y="139.5">SW_Push</text>
<text x="67.1" y="139.5">SW_Push</text>
<text x="86.1" y="139.5">SW_Push</text>
<text x="106.4" y="139.5">SW_Push</text>
<text x="119.1" y="139.5">SW_Push</text>
<text x="133.1" y="139.5">SW_Push</text>
<text x="145.8" y="139.5">SW_Push</text>
<text x="161" y="139.5">SW_Push</text>
<text x="173.7" y="139.5">SW_Push</text>
<text x="187.7" y="139.5">SW_Push</text>
<text x="208" y="139.5">SW_Push</text>
<text x="228.3" y="139.5">SW_Push</text>
<text x="248.7" y="139.5">SW_Push</text>
<text x="269" y="139.5">SW_Push</text>
<text x="40.2" y="149.3">D</text>
<text x="40.4" y="147">D49</text>
<text x="59.2" y="149.3">D</text>
<text x="59.4" y="147">D50</text>
<text x="78.3" y="149.3">D</text>
<text x="78.5" y="147">D51</text>
<text x="97.3" y="149.3">D</text>
<text x="97.5" y="147">D52</text>
<text x="117.7" y="149.3">D</text>
<text x="117.9" y="147">D53</text>
<text x="130.4" y="149.3">D</text>
<text x="130.6" y="147">D61</text>
<text x="144.3" y="149.3">D</text>
<text x="144.5" y="147">D54</text>
<text x="157" y="149.3">D</text>
<text x="157.2" y="147">D63</text>
<text x="172.3" y="149.3">D</text>
<text x="172.5" y="147">D55</text>
<text x="185" y="149.3">D</text>
<text x="185.2" y="147">D62</text>
<text x="198.9" y="149.3">D</text>
<text x="199.1" y="147">D56</text>
<text x="219.3" y="149.3">D</text>
<text x="219.5" y="147">D57</text>
<text x="239.6" y="149.3">D</text>
<text x="239.8" y="147">D58</text>
<text x="259.9" y="149.3">D</text>
<text x="260.1" y="147">D59</text>
<text x="280.2" y="149.3">D</text>
<text x="280.4" y="147">D60</text>
</g>
<g font-size="1.4" fill="#840000">
<text x="28.4" y="73.3" transform="rotate(-90 28.4 73.3)">X1</text>
<text x="47.5" y="73.3" transform="rotate(-90 47.5 73.3)">X2</text>
<text x="66.5" y="73.3" transform="rotate(-90 66.5 73.3)">X3</text>
<text x="85.6" y="73.3" transform="rotate(-90 85.6 73.3)">X4</text>
<text x="105.9" y="73.3" transform="rotate(-90 105.9 73.3)">X5</text>
<text x="132.6" y="73.3" transform="rotate(-90 132.6 73.3)">X6</text>
<text x="160.5" y="73.3" transform="rotate(-90 160.5 73.3)">X7</text>
<text x="187.2" y="73.3" transform="rotate(-90 187.2 73.3)">X8</text>
<text x="207.5" y="73.3" transform="rotate(-90 207.5 73.3)">X9</text>
<text x="227.8" y="73.3" transform="rotate(-90 227.8 73.3)">X10</text>
<text x="248.1" y="73.3" transform="rotate(-90 248.1 73.3)">X11</text>
<text x="268.5" y="73.3" transform="rotate(-90 268.5 73.3)">X12</text>
<text x="15.5" y="90.9">Y1</text>
<text x="15.5" y="106.1">Y2</text>
<text x="15.5" y="121.4">Y3</text>
<text x="15.5" y="136.6">Y4</text>
<text x="15.5" y="151.9">Y5</text>
</g>
</svg>
